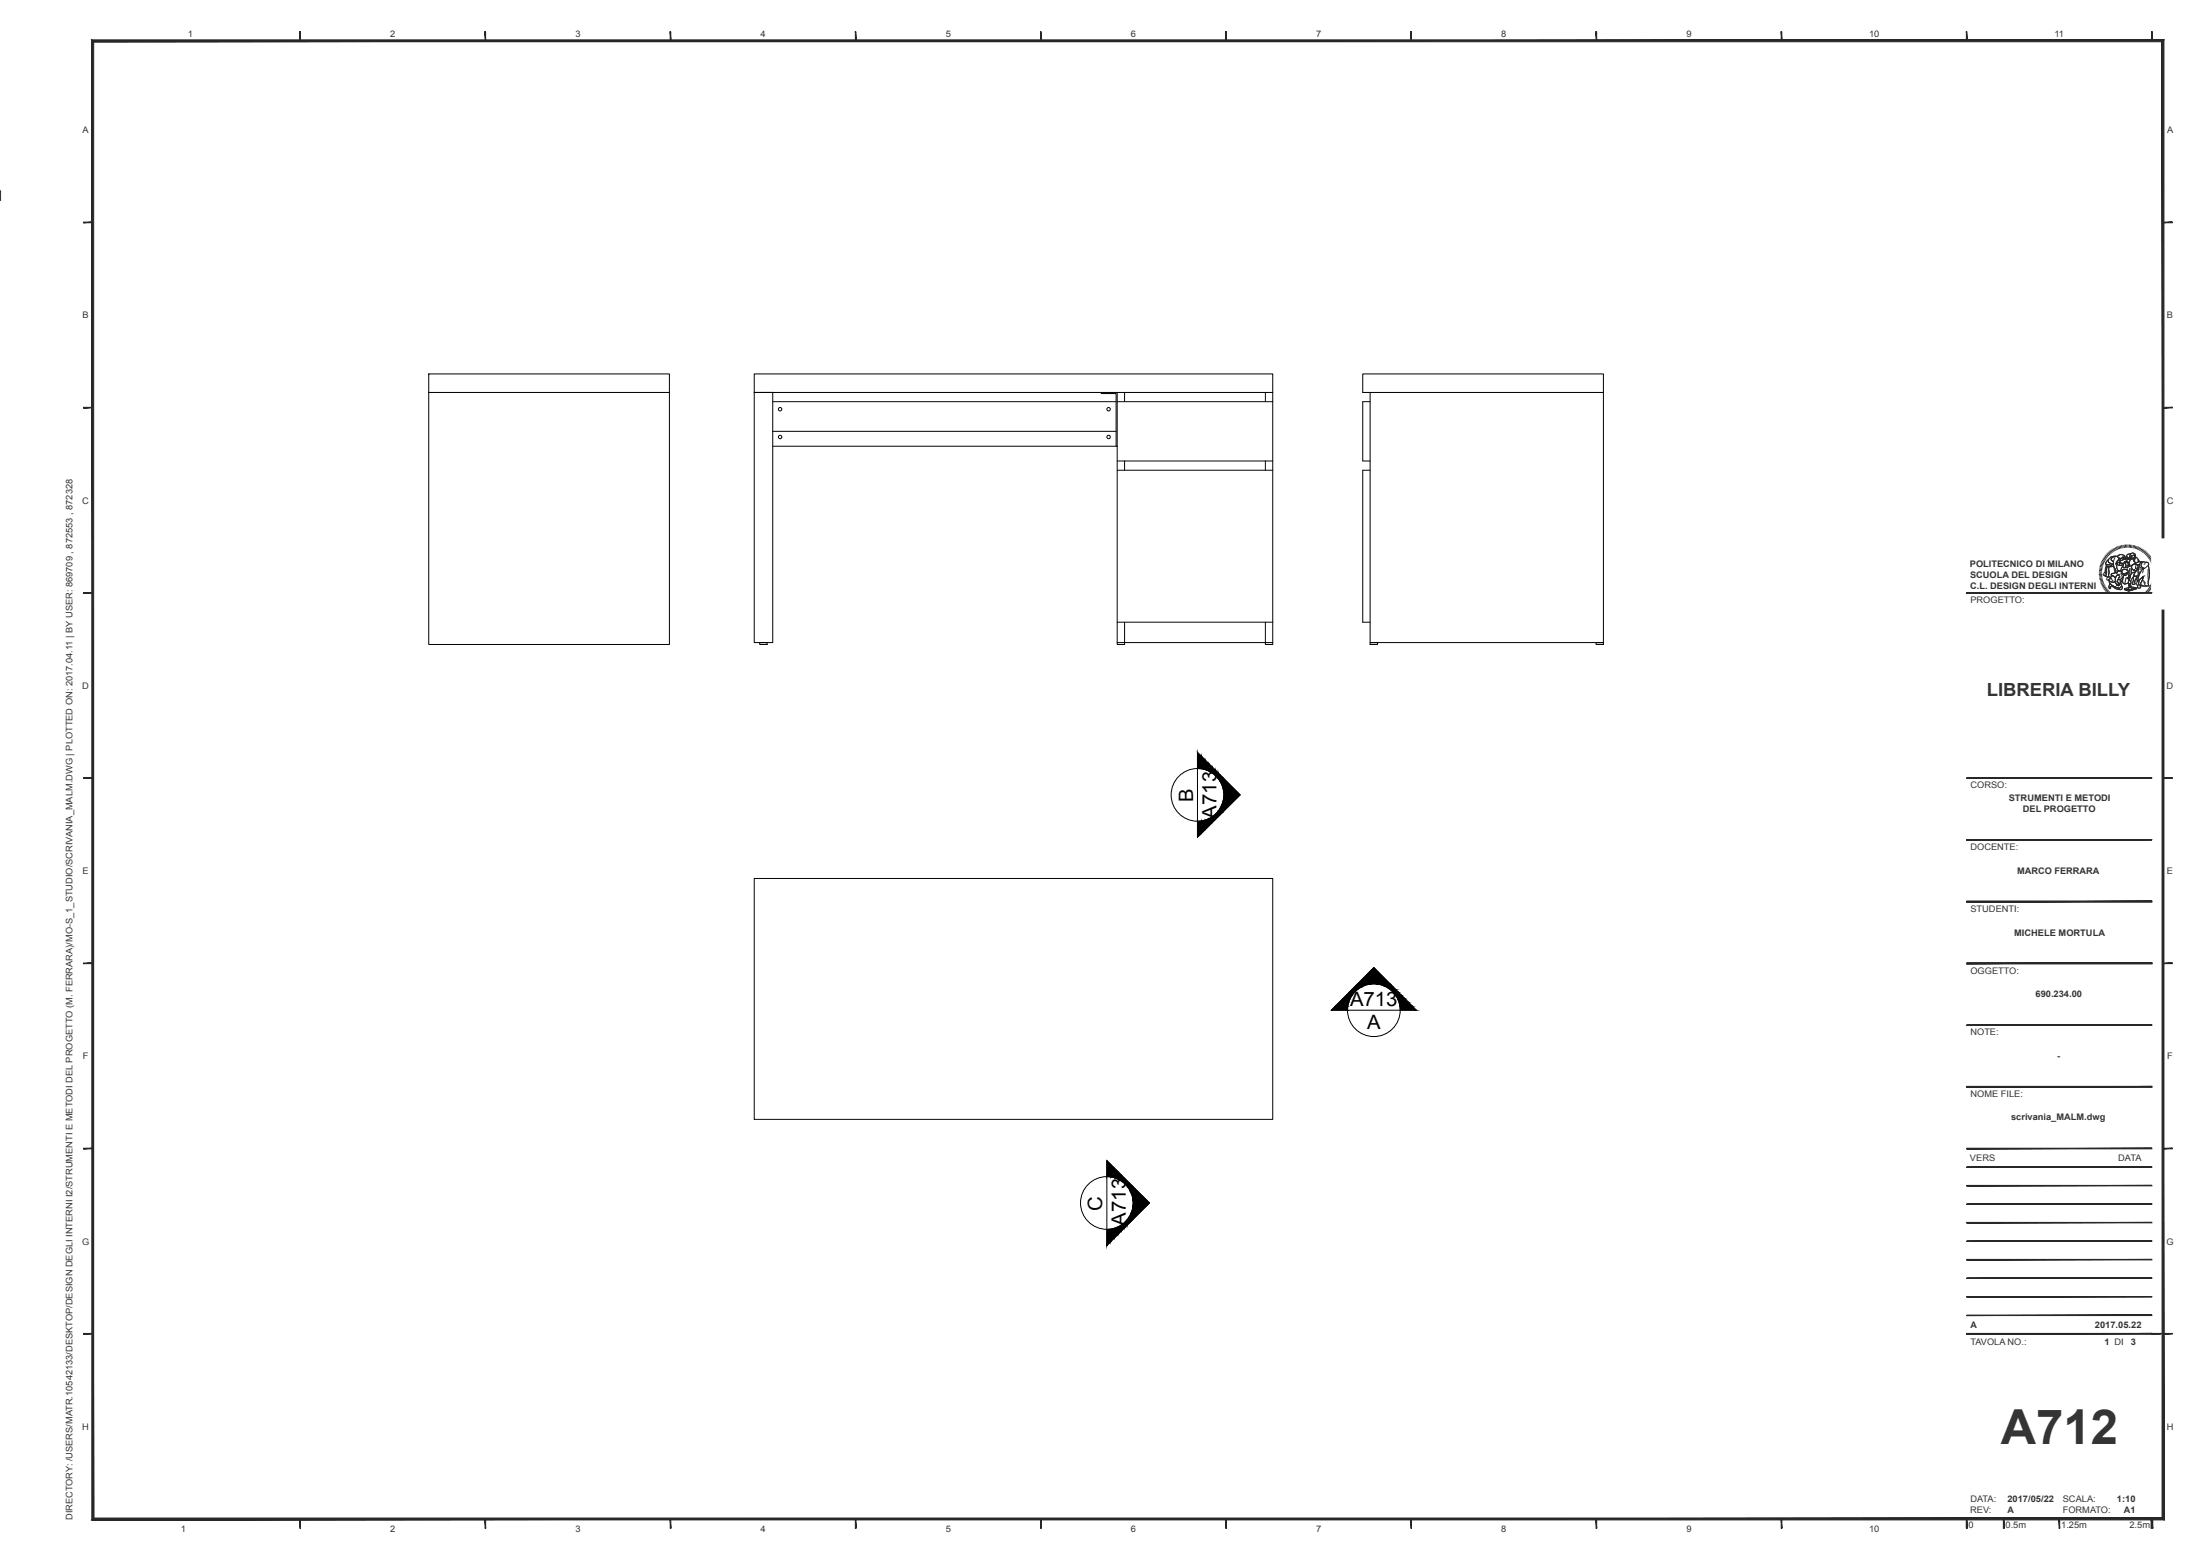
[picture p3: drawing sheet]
<svg xmlns="http://www.w3.org/2000/svg" width="594mm" height="420mm" viewBox="0 0 594 420" stroke-linecap="round" stroke-linejoin="round" font-family="sans-serif">
<g fill="none" stroke="#000" stroke-width=".27">
<path d="M115.8 100.9h64.9v73.1h-64.9zM115.8 105.9h64.9M203.6 100.9h140v5h-140v67.6h5v-67.6h-5zM208.6 108.4h92.7M208.6 116.4h92.7M297.3 105.9v.3h4v14.2M301.6 105.9v68.1h2v-6.1M301.6 108.4h42M303.6 105.9v2.5M341.7 105.9v2.5M343.6 105.9v68.1h-1.9v-6.1M369.9 105.9v67.6h63v-72.6h-65v5h65"/>
<path d="M369.9 108.4h-2v16h2M208.6 120.4h93M301.6 124.4h42M301.6 126.9h42M303.6 124.4v2.5M341.7 124.4v2.5M369.9 126.9h-2v41h2M205.1 173.5h2v.5h-2zM301.6 167.9h42M301.6 173.5h42M369.9 173.5h2v.5h-2zM430.9 173.5h2v.5h-2z"/>
<path d="M323.3 203.1l11.5 11.5-11.5 11.4zM203.6 237.1h140v65h-140zM370.9 261.2l11.5 11.5h-22.9zM298.9 313.3l11.5 11.4-11.5 11.5z"/>
<circle cx="210.6" cy="110.5" r=".47"/>
<circle cx="210.6" cy="118" r=".47"/>
<circle cx="299.3" cy="118" r=".47"/>
<circle cx="299.3" cy="110.5" r=".47"/>
<circle cx="323.3" cy="214.6" r="7.1"/>
<circle cx="370.9" cy="272.7" r="7.1"/>
<circle cx="298.9" cy="324.7" r="7.1"/>
</g>
<g fill="#000" stroke="#000" stroke-width=".27">
<path d="M323.3 203.1l1.1 4.4-1.1-.1zM323.3 203.1l1.1 1v3.4zM324.4 204.1l1 3.6-1-.2zM324.4 204.1l1 1.1v2.5zM325.4 205.2l1 2.9-1-.4zM325.4 205.2l1 1v1.9zM326.4 206.2l.9 2.5-.9-.6zM326.4 206.2l.9 .9v1.6zM327.3 207.1l.9 2.2-.9-.6zM327.3 207.1l.9 .8v1.4zM328.2 207.9l.7 2.2-.7-.8zM328.2 207.9l.7 .7v1.5z"/>
<path d="M328.9 208.6l.6 2.4-.6-.9zM328.9 208.6l.6 .6v1.8zM328.9 219l.6 .8-.6 .6zM329.5 218.1v1.7l-.6-.8zM329.5 209.2l.5 2.7-.5-.9zM329.5 209.2l.5 .5v2.2zM329.5 218.1l.5 1.3-.5 .4zM330 217.1v2.3l-.5-1.3zM330 209.7l.3 3.2-.3-1zM330 209.7l.3 .3v2.9zM330 217.1l.3 2-.3 .3zM330.3 216.1v3l-.3-2z"/>
<path d="M330.3 210l.1 4zM330.3 216.1v3zM330.4 215.1v3.8zM330.4 210.2l4.4 4.4-4.4 4.3zM323.3 221.7l1.1 3.2-1.1 1.1zM323.3 221.7l1.1-.1v3.3zM324.4 221.6l1 2.3-1 1zM324.4 221.6l1-.2v2.5zM325.4 221.4l1 1.5-1 1zM325.4 221.4l1-.4v1.9zM326.4 221l.9 1-.9 .9zM326.4 221l.9-.6v1.6z"/>
<path d="M327.3 220.4l.9 .8-.9 .8zM327.3 220.4l.9-.6v1.4zM328.2 219.8l.7 .6-.7 .8zM328.9 219v1.4l-.7-.6zM360.5 271.6l3.3 1.1h-4.3zM360.5 271.6h3.4l-.1 1.1zM360.5 271.6l1.1-1 2.3 1zM361.6 270.6h2.5l-.2 1zM362.6 269.5l1.5 1.1h-2.5zM362.6 269.5h1.9l-.4 1.1zM362.6 269.5l.9-.8 1 .8zM363.5 268.7h1.6l-.6 .8z"/>
<path d="M364.3 267.8l.8 .9h-1.6zM364.3 267.8h1.4l-.6 .9zM365 267.1l.7 .7h-1.4zM365 267.1h1.5l-.8 .7zM365.6 266.5l.9 .6h-1.5zM365.6 266.5h1.8l-.9 .6zM366.1 266l1.3 .5h-1.8zM366.1 266h2.2l-.9 .5zM366.4 265.7l1.9 .3h-2.2zM366.4 265.7h2.9l-1 .3zM366.5 265.6l2.8 .1h-2.9zM366.5 265.6h3.9z"/>
<path d="M370.9 261.2l4.4 4.4h-8.8zM371.5 265.6l4 .1zM372.5 265.7l3.3 .3h-2.3zM372.5 265.7h3l.3 .3zM373.5 266l2.7 .5h-1.7zM373.5 266h2.3l.4 .5zM374.5 266.5l2.3 .6h-1.4zM374.5 266.5h1.7l.6 .6zM375.4 267.1l2.1 .7h-1.3zM375.4 267.1h1.4l.7 .7zM376.2 267.8l2.2 .9h-1.6zM376.2 267.8h1.3l.9 .9z"/>
<path d="M376.8 268.7l2.5 .8h-1.9zM376.8 268.7h1.6l.9 .8zM377.4 269.5l2.9 1.1h-2.5zM377.4 269.5h1.9l1 1.1zM377.8 270.6l3.5 1h-3.3zM377.8 270.6h2.5l1 1zM378 271.6l4.4 1.1h-4.3zM378 271.6h3.3l1.1 1.1zM298.9 313.3l1 1-1 3.3zM299.9 314.3v3.4l-1-.1zM299.9 314.3l1 1.1-1 2.3zM300.9 315.4v2.5l-1-.2z"/>
<path d="M300.9 315.4l1 .9-1 1.6zM301.9 316.3v2l-1-.4zM301.9 316.3l.9 1-.9 1zM302.8 317.3v1.5l-.9-.5zM302.8 317.3l.9 .8-.9 .7zM302.8 318.8l.9-.7v1.4zM303.7 318.1l.7 .7-.7 .7zM303.7 319.5l.7-.7v1.5zM304.4 318.8l.6 .6-.6 .9zM305 319.4v1.8l-.6-.9zM305 319.4l.5 .5-.5 1.3zM305.5 319.9v2.2l-.5-.9z"/>
<path d="M298.9 331.9l1-.1-1 4.4zM299.9 331.8v3.3l-1 1.1zM299.9 331.8l1-.3-1 3.6zM300.9 331.5v2.6l-1 1zM300.9 331.5l1-.4-1 3zM301.9 331.1v2l-1 1zM301.9 331.1l.9-.5-.9 2.5zM302.8 330.6v1.6l-.9 .9zM302.8 330.6l.9-.6-.9 2.2zM303.7 330v1.4l-.9 .8zM304.4 329.2l-.7 2.2v-1.4zM304.4 329.2v1.4l-.7 .8z"/>
<path d="M305 328.3l-.6 2.3v-1.4zM305 328.3v1.7l-.6 .6zM305.5 327.3l-.5 2.7v-1.7zM305.5 327.3v2.3l-.5 .4zM305.8 326.3l-.3 3.3v-2.3zM305.8 326.3v2.9l-.3 .4zM305.5 319.9l.3 .3-.3 1.9zM305.8 320.2v2.9l-.3-1zM305.9 325.3l-.1 3.9zM305.8 320.2v2.9zM305.9 320.3v3.9zM305.9 320.3l4.5 4.4-4.5 4.4z"/>
</g>
<g fill="#272727" stroke="#272727" stroke-width=".27">
<path d="M430.9 8.5l.2 2.5v-2.5zM430.9 8.5l.2 2.5h-.2z"/>
<path d="M24.8 410.3l559-.5h-558.5zM24.8 410.3l559-.5 .5 .5z"/>
<path d="M583.8 11.3v398.5l.5 .5zM583.8 11.3l.5-.5v399.5z"/>
<path d="M25.3 11.3h558.5l.5-.5zM24.8 10.8h559.5l-559 .5z"/>
<path d="M24.8 10.8l.5 399v-398.5zM24.8 10.8l.5 399-.5 .5z"/>
<path d="M380.9 8.5l.2 2.5v-2.5zM380.9 8.5l.2 2.5h-.2z"/>
<path d="M480.9 8.5l.2 2.5v-2.5zM480.9 8.5l.2 2.5h-.2z"/>
<path d="M530.9 8.5l.2 2.5v-2.5zM530.9 8.5l.2 2.5h-.2z"/>
<path d="M22.5 110.1h2.5v-.1zM22.5 110h2.5l-2.5 .1z"/>
<path d="M22.5 60.1h2.5v-.1zM22.5 60h2.5l-2.5 .1z"/>
<path d="M22.5 210.1h2.5v-.2zM22.5 209.9h2.5l-2.5 .2z"/>
<path d="M22.5 260.1h2.5v-.2zM22.5 259.9h2.5l-2.5 .2z"/>
<path d="M22.5 310.1h2.5v-.2zM22.5 309.9h2.5l-2.5 .2z"/>
<path d="M22.5 360.1h2.5v-.2zM22.5 359.9h2.5l-2.5 .2z"/>
<path d="M22.5 160.1h2.5v-.2zM22.5 159.9h2.5l-2.5 .2z"/>
<path d="M330.9 8.5l.2 2.5v-2.5zM330.9 8.5l.2 2.5h-.2z"/>
<path d="M280.9 8.5l.2 2.5v-2.5zM280.9 8.5l.2 2.5h-.2z"/>
<path d="M230.9 8.5l.2 2.5v-2.5zM230.9 8.5l.2 2.5h-.2z"/>
<path d="M181 8.5l.1 2.5v-2.5zM181 8.5l.1 2.5h-.1z"/>
<path d="M131 8.5l.1 2.5v-2.5zM131 8.5l.1 2.5h-.1z"/>
<path d="M81 8.5l.1 2.5v-2.5zM81 8.5l.1 2.5h-.1z"/>
<path d="M.1 51.5v2.5zM.1 51.5v2.5z"/>
<path d="M430.9 410l.2 2.5v-2.5zM430.9 410l.2 2.5h-.2z"/>
<path d="M380.9 410l.2 2.5v-2.5zM380.9 410l.2 2.5h-.2z"/>
<path d="M480.9 410l.2 2.5v-2.5zM480.9 410l.2 2.5h-.2z"/>
<path d="M530.9 410l.2 2.5v-2.5zM530.9 410l.2 2.5h-.2z"/>
<path d="M330.9 410l.2 2.5v-2.5zM330.9 410l.2 2.5h-.2z"/>
<path d="M280.9 410l.2 2.5v-2.5zM280.9 410l.2 2.5h-.2z"/>
<path d="M230.9 410l.2 2.5v-2.5zM230.9 410l.2 2.5h-.2z"/>
<path d="M181 410l.1 2.5v-2.5zM181 410l.1 2.5h-.1z"/>
<path d="M131 410l.1 2.5v-2.5zM131 410l.1 2.5h-.1z"/>
<path d="M81 410l.1 2.5v-2.5zM81 410l.1 2.5h-.1z"/>
<path d="M580.9 8.5l.2 2.5v-2.5zM580.9 8.5l.2 2.5h-.2z"/>
<path d="M580.9 410l.2 2.5v-2.5zM580.9 410l.2 2.5h-.2z"/>
<path d="M584 110v.1l2.5-.1zM584 110.1l2.5-.1v.1z"/>
<path d="M584 60v.1l2.5-.1zM584 60.1l2.5-.1v.1z"/>
<path d="M584 209.9v.2l2.5-.2zM584 210.1l2.5-.2v.2z"/>
<path d="M584 259.9v.2l2.5-.2zM584 260.1l2.5-.2v.2z"/>
<path d="M584 309.9v.2l2.5-.2zM584 310.1l2.5-.2v.2z"/>
<path d="M584 359.9v.2l2.5-.2zM584 360.1l2.5-.2v.2z"/>
<path d="M584 159.9v.2l2.5-.2zM584 160.1l2.5-.2v.2z"/>
</g>
<g fill="none" stroke="#272727" stroke-width=".27">
<path d="M566.8 154.4h.7M566.8 154.7h.7M566.8 154l.7 .1M566.9 153.6l.6 .1M566.9 153.3l.7 .1M567 152.9l.7 .2M567.1 152.6l.7 .2M567.2 152.2l.6 .3M567.3 151.9l.7 .3M567.5 151.6l.6 .3M567.5 155l-.7 .1M567.5 155.4h-.7"/>
<path d="M567.5 155.7l-.6 .1M567.6 156l-.7 .1M567.6 151.3l.6 .3M567.7 156.3l-.7 .2M567.7 156.6l-.6 .2M567.8 150.9l.6 .4M567.8 156.9l-.6 .3M567.9 157.2l-.6 .3M568 150.6l.6 .4M568 157.5l-.5 .3M568.2 150.3l.5 .4M568.2 157.8l-.6 .4"/>
<path d="M568.3 158.1l-.5 .4M568.4 150l.5 .5M568.5 158.4l-.6 .4M568.6 149.8l.5 .4M568.7 158.7l-.6 .4M568.9 149.5l.4 .5M568.9 158.9l-.6 .5M569.1 149.2l.5 .5M569.1 159.2l-.5 .4M569.3 159.4l-.5 .5M569.4 149l.4 .5M569.5 159.7l-.4 .5"/>
<path d="M569.6 148.8l.4 .5M569.8 159.9l-.5 .5M569.9 148.6l.4 .5M570.2 148.3l.4 .6M570.5 148.2l.3 .5M570.8 148l.3 .6M571.1 147.8l.3 .6M571.4 147.7l.3 .6M571.8 147.5l.2 .7M572.1 147.4l.2 .7M572.5 147.3l.1 .7M572.8 154.1l.6-.5 1 .3 .3 .6-.9 .4a.39 .39 0 0 1-.5 .1 .39 .39 0 0 1-.3-.3z"/>
<path d="M572.8 147.2l.2 .7M573.2 147.2l.1 .6M573.3 155l.5 .4 .5-.3 .4-.8-.3-.4-.5-.2h-.6l-.5 .7-.1-.1 .2-1.1 .2-.2 1.3 .2 .5-.4v-.3l.6 .1v.5a.62 .62 0 0 1-.1 1l.1 .8-.3 .3-.4 .2-.2 .6h-.3l.5 .2-.1 .4 .3-.3-.3 1.1h-.2a.86 .86 0 0 1-1.3-.1l-.4-.4 .3-.5 .2-1.1M573.5 147.1l.1 .7M573.6 158.9l2-.5 1.2 .3-2.1 .6zM573.8 147.1l.1 .7M574.2 147.1v.7M574.6 147.1v.7M574.7 159.3l2.1-.6v.3l-2.1 .6zM574.8 155.4h.1M574.9 147.1v.7M575 157.5l.2-.1 .2 1.1-.3-.6-.3 .7z"/>
<path d="M575.3 149.5a.81 .81 0 0 1 1.1 0 .81 .81 0 0 1 0 1.2l-.1 .5-.2 .3 .2-1.4a.5 .5 0 0 0-.6-.2 .5 .5 0 0 0-.3 .6l-.2 .6-.2-.8zM575.3 147.1l-.1 .7M575.5 152.7a1.39 1.39 0 0 1 2.1 .1 1.7 1.7 0 0 1-1.4 1.3l-.1-.1a1.17 1.17 0 0 1-.6-1.3zM575.6 150l.6-.2 .2 .5-.3 .5a.4 .4 0 0 1-.4 .1 .4 .4 0 0 1-.3-.4zM575.6 154.6l.8-.1-.4 1.3-.7 .9 .1 .7-.4 .1-.2 .5a2.53 2.53 0 0 1 .3-2.1zM575.6 147.2l-.1 .6M576 147.2l-.1 .7M576.1 155.6l.8-.1-.3 .8a1.1 1.1 0 0 0-.1 1.3h-.7zM576.3 147.3l-.1 .7M576.4 152.1l1-.5h.9l-.7 1-1.3-.4zM576.5 150.3l.6 .4 .6 .9-.9 .3a.73 .73 0 0 1-.3-1.3zM576.7 147.4l-.2 .7"/>
<path d="M577 147.5l-.2 .6M577.1 153.6h.3l-.2 1.9-1.1 .1a2.2 2.2 0 0 1 .8-1.7zM577.4 147.6l-.3 .7M577.5 156.6l1.2-1-.4 1.3a1.17 1.17 0 0 0-.4 1.4 .41 .41 0 0 1-.3 .4 .41 .41 0 0 1-.5-.3zM577.7 147.8l-.3 .6M578 148l-.3 .6M578.3 148.1l-.3 .6M578.6 151.6l.7 .2a.53 .53 0 0 1 .7 .1 .53 .53 0 0 1 0 .7l.3 1.6v1.7a1.99 1.99 0 0 0 0 2.2h-2.5l.9-2.5-1.5 1.4a6.3 6.3 0 0 1 1.3-3.5l.5-.1a.93 .93 0 0 1-.9-.7 .93 .93 0 0 1 .5-1.1zM578.6 148.3l-.3 .6M578.9 148.5l-.4 .6M579.2 148.7l-.4 .5M579.2 159.8l.5 .5"/>
<path d="M579.5 148.9l-.4 .5M579.5 159.6l.4 .4M579.7 159.4l.5 .4M579.7 149.2l-.4 .5M579.9 159.1l.5 .4M580 149.4l-.5 .5M580.1 158.8l.6 .4M580.2 149.7l-.5 .5M580.3 158.5l.5 .4M580.5 150l-.6 .4M580.5 158.3l.5 .3M580.6 158l.6 .3"/>
<path d="M580.7 150.3l-.6 .4M580.7 157.7l.7 .3M580.9 150.5l-.6 .4M580.9 157.4l.6 .3M581 157.1l.6 .2M581 150.9l-.5 .3M581.1 156.8l.7 .2M581.2 156.5l.7 .1M581.3 151.2l-.7 .3M581.3 156.2l.6 .1M581.3 155.8l.7 .2M581.4 151.5l-.6 .3"/>
<path d="M581.4 155.5l.7 .1M581.4 155h.7M581.4 154.6h.7M581.4 155.2h.7M581.6 151.8l-.7 .3M581.7 152.2l-.7 .2M581.8 152.5l-.7 .2M581.9 152.8l-.7 .2M581.9 153.2l-.6 .1M582 153.6h-.7M582.1 153.9l-.7 .1M582.1 154.3h-.7"/>
<path d="M570 160.1l-.4 .5M570.3 160.3l-.4 .6M570.5 160.5l-.3 .6M570.8 160.7l-.3 .6M571.1 160.8l-.3 .6M571.4 161l-.3 .6M571.7 161.1l-.3 .7M572 161.3l-.3 .6M572.3 161.4l-.2 .6M572.6 161.5l-.2 .6M572.9 161.6l-.2 .6M573.2 161.6l-.1 .7"/>
<path d="M573.6 161.6l-.1 .7M573.9 161.7l-.1 .7M574.2 161.7v.7M574.5 161.7v.7M574.9 161.7v.7M575.2 161.7v.7M575.5 161.6l.1 .7M575.8 161.6l.2 .6M576.1 161.5l.2 .6M576.4 161.4l.2 .7M576.8 161.3l.2 .7M577.1 161.2l.2 .7"/>
<path d="M577.4 161.1l.3 .6M577.7 160.9l.3 .6M578 160.8l.3 .5M578.2 160.6l.4 .6M578.5 160.4l.4 .6M578.8 160.2l.4 .6M579 160l.4 .5"/>
</g>
<path d="M574.3 155.9l.3 .1 .2-.6 .4-.2-.4 1.4v-.4h-.3zM574.8 155.4h.1" fill="none" stroke="#272727" stroke-width=".27"/>
<g fill="none" stroke="#272727" stroke-width=".27">
<path d="M568.7 152.3l.7 .1a.88 .88 0 0 0 1.2-.1v.6a1.48 1.48 0 0 1-2-.4zM568.7 152.3l.1 .5M568.9 152.8l-.3 .8-.2 1.3-.3 .5 .4 .1M568.9 151.4l.4-.3a.74 .74 0 0 0 .1 .8 .74 .74 0 0 0 .7 .3l.4 .1a.78 .78 0 0 1-1.1 .1l-.4 .1a.42 .42 0 0 1-.5-.3 .42 .42 0 0 1 .3-.6zM569.1 152.9h.5l-.3 .7 .1 1.1v1h-.2a.42 .42 0 0 1-.6-.4l.2-.7a1.87 1.87 0 0 1 .3-1.7zM569.1 152.9a1.47 1.47 0 0 0-.3 1.6l-.3 1 .7 .2M569.4 156.5a.72 .72 0 0 0 .8 .6l.9-.1M569.4 150.8a2.01 2.01 0 0 1 2-.6 .99 .99 0 0 0-1.3 1l.6 .3-.1 .8-.7-.2a.72 .72 0 0 1-.7-.5 .72 .72 0 0 1 .2-.8zM569.5 156.8l.7 .3 .9-.1 .5 .8-.1 .2 .3-.3 .1 .4v-.5l.2 .4 .1-.1-.2-.4 .4 .2-.4-.5a.48 .48 0 0 1-.4-.4 .48 .48 0 0 1 .3-.5 .62 .62 0 0 1 .6 .8 .91 .91 0 0 1 .2 1.1 .91 .91 0 0 1-1 .5l-.1-.1a2.47 2.47 0 0 1-2.1-1.7zM569.5 156.8a1.56 1.56 0 0 0 1.4 1.5l1.3 .6M569.6 152.9h1.1l.6 1.2-.1 .4-.4 .2a.53 .53 0 0 0-.6 .2 .53 .53 0 0 0 0 .6 .48 .48 0 0 1-.6 .3 .48 .48 0 0 1-.3-.7v-1.5zM569.6 153l-.3 .6 .1 2.1"/>
<path d="M569.7 157.5l.8 .7 1.1 .4a.81 .81 0 0 0 1.2-.5 .65 .65 0 0 1 .1 .9 .65 .65 0 0 1-1 .1l-1-.4a.71 .71 0 0 0-1.1-.3l-.1 .2 .2 .1-.3 .2-.2-.5zM569.7 157.5l-.3 1a.28 .28 0 0 0 .2 .4 .28 .28 0 0 0 .3-.2l-.1-.1a.43 .43 0 0 1 .4-.4 .43 .43 0 0 1 .4 .3l.6 .4a1.45 1.45 0 0 0 1.8-.1l-.2-.7M569.8 155.9l-.6-.1-.3 .1-.1 .5a.5 .5 0 0 0 .9-.2 .51 .51 0 0 1 .7 .5l.1 .1M570 155.6l.5-.3 .1 .2a.88 .88 0 0 1 .6 .8 .88 .88 0 0 1-.5 .9l-.5-.1a.68 .68 0 0 1-.8-.7l.6-.2-.1-.3zM570.1 155l1.1-.5 .4 .1a.5 .5 0 0 1 .3-.5 .5 .5 0 0 1 .6 .1l.3 .2a1.07 1.07 0 0 1 .5 1.3 1.07 1.07 0 0 1-1.2 .6v-.3a.3 .3 0 0 0 .3-.3 .3 .3 0 0 0-.3-.3l-.5-.1-.4 .7-.7-.7-.3 .2zM570.1 150.7a1.01 1.01 0 0 1 1.1-.6 1.01 1.01 0 0 1 .8 .9l-.3 .4a.99 .99 0 0 0-.2 1.5 .99 .99 0 0 0 .7 1.2v.1a.49 .49 0 0 0-.7 .5l-.3-.2 .1-.4-.5-1-.1-1.6-.6-.3zM570.4 155.2l.8 .8M570.5 155.3v.1a.53 .53 0 0 0-.5 .2 .53 .53 0 0 0 0 .6M570.7 152.9h-1.6a.52 .52 0 0 0-.6 .1 .52 .52 0 0 0-.1 .6l-.1 .8-.5 .7 .3 .3M570.8 153.2l.3 1.4M571.1 150.5a2.94 2.94 0 0 0-.2 2.8l.4 .7a.4 .4 0 0 0-.1 .4 .4 .4 0 0 0 .3 .3h.1a.43 .43 0 0 1 .2-.5 .43 .43 0 0 1 .4-.1 .99 .99 0 0 1-.7-1.2 1.12 1.12 0 0 1 .4-1.7 .76 .76 0 0 0-.1-.8 .76 .76 0 0 0-.7-.3 1.37 1.37 0 0 0-1.8 1.6l1.2 .6a.78 .78 0 0 1-1.1 .1l-.4 .1a.42 .42 0 0 1-.5-.3 .42 .42 0 0 1 .3-.6l.5-.5M571.2 154.5l-.4 .2a.53 .53 0 0 0-.6 .2 .53 .53 0 0 0 0 .6"/>
<path d="M571.4 150.2a.96 .96 0 0 0-1.3 1l.5 .3M571.6 155.3a.46 .46 0 0 1 .5 .1 .46 .46 0 0 1 .1 .5l-.3 .5a.5 .5 0 0 0-.2 .5 .5 .5 0 0 0 .4 .4l.3 .4-.4-.2 .2 .5-.3-.4 .1 .5-.2-.4-.3 .3 .1-.2a1.76 1.76 0 0 1 0-2.5zM571.6 155.3a.46 .46 0 0 1 .5 .1 .46 .46 0 0 1 .1 .5l-.3 .5a.5 .5 0 0 0-.2 .5 .5 .5 0 0 0 .4 .4l.3 .4-.4-.2 .2 .5-.3-.4 .1 .5-.2-.3-.3 .2 .1-.2a1.86 1.86 0 0 1 0-2.5zM571.6 152l.7-.3 .3 .3a.32 .32 0 0 0-.3 .2 .32 .32 0 0 0 .1 .4 .53 .53 0 0 1-.6-.1 .53 .53 0 0 1-.2-.5zM571.6 151.5l.3-.3 .6-.1-.1 .6-1.1 .5zM571.6 152a.57 .57 0 0 0 .8 .6M571.7 150.3a1.16 1.16 0 0 1 1.1-.6 1.16 1.16 0 0 1 1 .8h-.3a.43 .43 0 0 0-.7 .2l-.8-.1M571.8 150.1v-.1a1.23 1.23 0 0 1 2 .4l-.2 .1-.4-.2a.77 .77 0 0 1-.8 .4 .77 .77 0 0 1-.6-.6zM572 150.5l.7 .2 .5-.4 .3 .2-.3 .6a.37 .37 0 0 1-.4 .2 .37 .37 0 0 1-.3-.2l-.6 .1zM572.2 154.1a1.31 1.31 0 0 1 .9 1.9l-.2 .1M572.3 152l.9 .1-.3 .1v.3l-.2 .2-.5-.2zM572.3 156.4l.2 .7a.9 .9 0 0 1 .3 1.1 .9 .9 0 0 1-1 .5"/>
<path d="M572.4 151.7l.2 .3M572.5 151.5l-.1 .2-1.1 .5M572.5 155l-.8 .2M572.5 151.1l-.3 .5M572.6 154.7l.8 .4M572.7 152l.5 .1-.3 .1-.1 .4h-.4a.31 .31 0 0 1-.2-.5 .31 .31 0 0 1 .5 0h-.2M572.7 155.1a.71 .71 0 0 1 .2 1 .71 .71 0 0 1-.9 .2M572.8 154.4a.89 .89 0 0 1 1.5-.5l.4 .4v.3l-1.4 .4M572.8 157l.8 .6M573 151.1h.1M573.1 150.6l.2 .2M573.1 156.3l.1 1"/>
<path d="M573.1 153a1.2 1.2 0 0 0-.4 1.3M573.2 150.7v.1M573.3 155l1.1-.5a.6 .6 0 0 1-.4 .7 .6 .6 0 0 1-.7-.2zM573.3 155.8l-.3 .9-.4 .5M573.5 150.9l.9-.2 .1 .2a.52 .52 0 0 1-.8 0zM573.5 150.5l-.2 .6-.4 .2-.4-.2-.6 .1M573.6 158.9l1.1 .4v.2l-1.1-.3zM573.6 158.9a5.7 5.7 0 0 1 3.2-.2l-2.1 .6zM573.7 151.6a.97 .97 0 0 1 1 .3 .97 .97 0 0 1 .1 1l-.2-.2a.65 .65 0 0 0 0-.8 .65 .65 0 0 0-.8-.2l.1 .7a.46 .46 0 0 1 0 .7 .46 .46 0 0 1-.7-.1 .46 .46 0 0 1 .1-.6zM573.9 151.6a.79 .79 0 0 1 .8 .7 .79 .79 0 0 1-.6 .9l-.2-.1 .1-.5-.3-.7zM573.9 156.1l-.3 1.5 1.1-.2M573.9 150.7a.39 .39 0 0 1 .6-.3 .39 .39 0 0 1 .1 .6h-.1"/>
<path d="M573.9 155.2h.1M574 150.4a.43 .43 0 0 1 .6 0 .43 .43 0 0 1 0 .6l-.2-.3h-.5zM574 154.8l.2 .1M574.1 155.1h.1M574.1 154.9h.1M574.1 151.9h.1M574.2 151.8l-.2 .1M574.3 150.8l-.5-.1-.2 .2a.45 .45 0 0 0 .5 .3 .45 .45 0 0 0 .4-.4l-.2-.1 .1 .2M574.3 153.2l.1 .7M574.4 154.6l-.1 .3a.48 .48 0 0 1-.4 .4 .48 .48 0 0 1-.5-.3M574.4 151.7l.3 .2-.2 .2M574.6 151.9a.47 .47 0 0 0-.8-.3 .47 .47 0 0 0 .1 .8l.1 .2a.44 .44 0 0 1-.2 .6 .44 .44 0 0 1-.6-.2 .44 .44 0 0 1 .1-.6l.1-.4a.82 .82 0 0 1 1.2-.3 .82 .82 0 0 1 .1 1.2l-.1-.3"/>
<path d="M574.7 152.2h-.2M574.7 152v.5h-.8M574.7 152.9l-.8 .3M574.7 159.3v.2M574.8 150.9l.1-.1 .2 .4-.3 .9M574.8 156l-.1 .6 .3-.3M574.9 150.5l.1 .4M574.9 152.5l-.1-.5 .3-.8-.3-.5a.6 .6 0 0 1-.6-.7 .6 .6 0 0 1 .7-.5h.4l-.3 .8 .2 .8 .2-.6a.4 .4 0 0 0 .3 .4 .4 .4 0 0 0 .4-.1v.7l.2-.2 .3 .6-1.1 .8M575 155.8l-.1 .2-.1-.2M575 153.5l-.1 1.3M575 152.7l.5 .2M575.1 154.6l-.4 .5 .1 .3"/>
<path d="M575.2 155.2l-.4 .2-.1 .6h-.4l.5 .2M575.2 153.5l-.4 .9M575.3 149.5a.81 .81 0 0 1 1.1 0 .81 .81 0 0 1 0 1.2l-.3 .8-.1-.1 .3-1.3a.5 .5 0 0 0-.6-.2 .5 .5 0 0 0-.3 .6l-.2 .6-.2-.8zM575.3 149.5l-.5 .1a.6 .6 0 0 0-.6 .7M575.4 150.5a.38 .38 0 0 0 .3 .4 .38 .38 0 0 0 .4-.1M575.6 150.3h.2M575.6 154.7l-.5 1.3a2.35 2.35 0 0 0-.3 2l.4-.6 .3 1.4-.4-.9-.4 1.1 .2-.9M575.7 150.7l.1 .1M575.7 153.6l-.3 .6 .1 .4 1.1-.2 .3-.5M575.7 150.3v.1M575.7 150.6l.1 .1M576 150.5h.2"/>
<path d="M576.1 150.5h.1M576.3 151.3l.3 .6M576.3 153.8h.1M576.4 154.5l-.4 1.3-.7 .9v.9M576.5 153.7l-.3 .1M576.6 150.3l.8 1M576.6 154l-.1 .1M576.8 158.7v.3l-2.1 .6-1.1-.4v-.3M576.9 155.5l-.3 .8a1 1 0 0 0-.1 1.3h-.7l.3-2M577.1 153.3l-.1 .4M577.1 152.4h.3l.2 .4M577.2 151.2l.5 .4"/>
<path d="M577.2 155.5l-1.1 .1M577.2 156.8v.3l.2 .1M577.4 153.6v.1a5.1 5.1 0 0 1-.7 3l.2 1.2 .3 .2M577.6 152.6a1 1 0 0 1 1-1l.7 .2a.56 .56 0 0 1 .8 .2 .56 .56 0 0 1-.3 .8 1.2 1.2 0 0 1-1.1 .7 1.2 1.2 0 0 1-1.1-.7M577.6 152.8l-.4 .6a.84 .84 0 0 1-1.2 .5 .84 .84 0 0 1-.3-1.2l.4-.3h.5l.2 .1-.2 .5a.27 .27 0 0 0 0 .4 .27 .27 0 0 0 .4-.1 .71 .71 0 0 0 0-.9 .71 .71 0 0 0-.9-.1l-.6 .4v.4M577.7 154.4v.5M578.1 153.5l-.9 .1M578.1 157.7l.6 .5M578.3 151.6l-1.3 .2-.7 .4M578.5 156.6l.8 .8M578.5 153.5a6.3 6.3 0 0 0-1.3 3.5l1.5-1.4 .4-.1M578.6 151.6a.93 .93 0 0 0-.5 1.1 .93 .93 0 0 0 .9 .7"/>
<path d="M578.7 155.6l-.4 1.3a1.13 1.13 0 0 0-.3 1.6l-.3 .3-.5-.1-.1-.2 .5-1.9M578.8 153.6l-.3 1M578.9 157a.95 .95 0 0 0 .7 1.2M579.2 152.1l-.3 .3M580 153.7v3.3M580 152.6a8 8 0 0 1 0 4.8l.3 .7h-2.5"/>
</g>
<g fill="#fff" stroke="#fff" stroke-width=".27">
<path d="M556 160l30.8 4.3h-30.8z"/>
<path d="M556 160h25l5.8 4.3z"/>
<path d="M581 145.5h5.8l-5.8 14.5z"/>
<path d="M586.8 145.5v18.8l-5.8-4.3z"/>
</g>
<path d="M556 160h25v-14.5h5.8v18.8h-30.8z" fill="none" stroke="#fff" stroke-width=".27"/>
<g fill="#272727" stroke="#272727" stroke-width=".27">
<path d="M581 360.1h2.5v-.2zM581 359.9h2.5l-2.5 .2z"/>
<path d="M531 359.9v.2l50-.2zM531 360.1l50-.2v.2z"/>
<path d="M531 359.9v.2l50-.2zM531 360.1l50-.2v.2z"/>
<path d="M531 355h50zM531 355.1l50-.1z"/>
<path d="M531 350h50zM531 350.1l50-.1z"/>
<path d="M531 344.9h50zM531 345.1l50-.2z"/>
<path d="M531 339.9h50zM531 340.1l50-.2z"/>
<path d="M531 335h50zM531 335.1l50-.1z"/>
<path d="M531 330h50zM531 330.1l50-.1z"/>
<path d="M531 325h50zM531 325.1l50-.1z"/>
<path d="M531 320h50zM531 320.1l50-.1z"/>
<path d="M531 226.8h50v-.2zM531 226.6h50l-50 .2z"/>
<path d="M531 243.5h50v-.2zM531 243.3h50l-50 .2z"/>
<path d="M531 243.3v.2l50-.2zM531 243.5l50-.2v.2z"/>
<path d="M531 259.9v.2l50-.2zM531 260.1l50-.2v.2z"/>
<path d="M531 160.1h50v-.2zM531 159.9h50l-50 .2z"/>
<path d="M531 259.9v.2l50-.2zM531 260.1l50-.2v.2z"/>
<path d="M531 276.6v.2l50-.2zM531 276.8l50-.2v.2z"/>
<path d="M531 259.9v.2l50-.2zM531 260.1l50-.2v.2z"/>
<path d="M531 259.9v.2l50-.2zM531 260.1l50-.2v.2z"/>
<path d="M531 210.1h50v-.2zM531 209.9h50l-50 .2z"/>
<path d="M531 293.3v.2l50-.2zM531 293.5l50-.2v.2z"/>
<path d="M531 293.3v.2l50-.2zM531 293.5l50-.2v.2z"/>
<path d="M531 315h50zM531 315.1l50-.1z"/>
<path d="M531 309.9v.2l50-.2zM531 310.1l50-.2v.2z"/>
<path d="M581 360.1h2.5v-.2zM581 359.9h2.5l-2.5 .2z"/>
<path d="M530.9 410v2.5h.2zM530.9 410h.2v2.5z"/>
<path d="M540.9 410l.2 2.5v-2.5zM540.9 410l.2 2.5h-.2z"/>
<path d="M555.9 410l.2 2.5v-2.5zM555.9 410l.2 2.5h-.2z"/>
<path d="M580.8 410l.5 2.5v-2.5zM580.8 410l.5 2.5h-.5z"/>
</g>
<text font-size="13" fill="#343434" x="540.2" y="389.8">A712</text>
<g font-size="5.3">
<text x="322.1" y="216.4" transform="rotate(-90 322.1 216.4)">B</text>
<text x="328.4" y="221" transform="rotate(-90 328.4 221)">A713</text>
<text x="364.5" y="271.4">A713</text>
<text x="369.1" y="277.8">A</text>
<text x="297.6" y="326.9" transform="rotate(-90 297.6 326.9)">C</text>
<text x="304" y="330.8" transform="rotate(-90 304 330.8)">A713</text>
</g>
<text font-size="4.9" fill="#343434" x="536.4" y="187.8">LIBRERIA BILLY</text>
<g font-size="2.4" fill="#343434">
<text x="50.7" y="9.9">1</text>
<text x="105.3" y="9.9">2</text>
<text x="155.3" y="9.9">3</text>
<text x="205.3" y="9.9">4</text>
<text x="255.3" y="9.9">5</text>
<text x="305.3" y="9.9">6</text>
<text x="355.3" y="9.9">7</text>
<text x="405.3" y="9.9">8</text>
<text x="455.3" y="9.9">9</text>
<text x="504.6" y="9.9">10</text>
<text x="554.7" y="9.9">11</text>
<text x="22.3" y="36">A</text>
<text x="585.1" y="36">A</text>
<text x="22.3" y="85.9">B</text>
<text x="585" y="85.9">B</text>
<text x="22.2" y="135.9">C</text>
<text x="585" y="135.9">C</text>
<text x="531.9" y="153">POLITECNICO DI MILANO</text>
<text x="531.9" y="156">SCUOLA DEL DESIGN</text>
<text x="531.9" y="159">C.L. DESIGN DEGLI INTERNI</text>
<text x="532" y="162.8">PROGETTO:</text>
<text x="22.2" y="185.9">D</text>
<text x="584.9" y="185.9">D</text>
<text x="532" y="212.8">CORSO:</text>
<text x="542.4" y="216.2">STRUMENTI E METODI</text>
<text x="546.2" y="219.3">DEL PROGETTO</text>
<text x="532" y="229.5">DOCENTE:</text>
<text x="22.3" y="235.9">E</text>
<text x="544.6" y="235.9">MARCO FERRARA</text>
<text x="585" y="235.9">E</text>
<text x="532" y="246.1">STUDENTI:</text>
<text x="543.8" y="252.6">MICHELE MORTULA</text>
<text x="532" y="262.8">OGGETTO:</text>
<text x="549.6" y="269">690.234.00</text>
<text x="532" y="279.5">NOTE:</text>
<text x="22.4" y="285.9">F</text>
<text x="555.5" y="285.9">-</text>
<text x="585.1" y="285.9">F</text>
<text x="532" y="296.1">NOME FILE:</text>
<text x="543" y="302.3">scrivania_MALM.dwg</text>
<text x="531.9" y="313.4">VERS</text>
<text x="571.9" y="313.4">DATA</text>
<text x="22.2" y="335.9">G</text>
<text x="585" y="335.9">G</text>
<text x="532" y="358.4">A</text>
<text x="565.6" y="358.4">2017.05.22</text>
<text x="532" y="362.9">TAVOLA NO.:</text>
<text x="568.2" y="362.9">1 DI</text>
<text x="575.3" y="362.9">3</text>
<text x="22.2" y="385.9">H</text>
<text x="585" y="385.9">H</text>
<text x="532" y="405.5">DATA:</text>
<text x="542" y="405.4">2017/05/22</text>
<text x="557" y="405.4">SCALA:</text>
<text x="571.6" y="405.4">1:10</text>
<text x="19.6" y="410.3" transform="rotate(-90 19.6 410.3)">DIRECTORY: /USERS/MATR.10542133/DESKTOP/DESIGN DEGLI INTERNI I2/STRUMENTI E METODI DEL PROGETTO (M. FERRARA)/MO-S_1_STUDIO/SCRIVANIA_MALM.DWG | PLOTTED ON: 2017.04.11 | BY USER: 869709 , 872553 , 872328</text>
<text x="48.8" y="413.4">1</text>
<text x="105.3" y="413.4">2</text>
<text x="155.3" y="413.4">3</text>
<text x="205.3" y="413.4">4</text>
<text x="255.3" y="413.4">5</text>
<text x="305.3" y="413.4">6</text>
<text x="355.3" y="413.4">7</text>
<text x="405.3" y="413.4">8</text>
<text x="455.3" y="413.4">9</text>
<text x="504.6" y="413.4">10</text>
<text x="531.5" y="412.5">0</text>
<text x="531.9" y="408.4">REV:</text>
<text x="541.5" y="412.5">0.5m</text>
<text x="542" y="408.4">A</text>
<text x="556.5" y="412.5">1.25m</text>
<text x="557" y="408.4">FORMATO:</text>
<text x="573.5" y="408.4">A1</text>
<text x="574.9" y="412.5">2.5m</text>
</g>
</svg>
